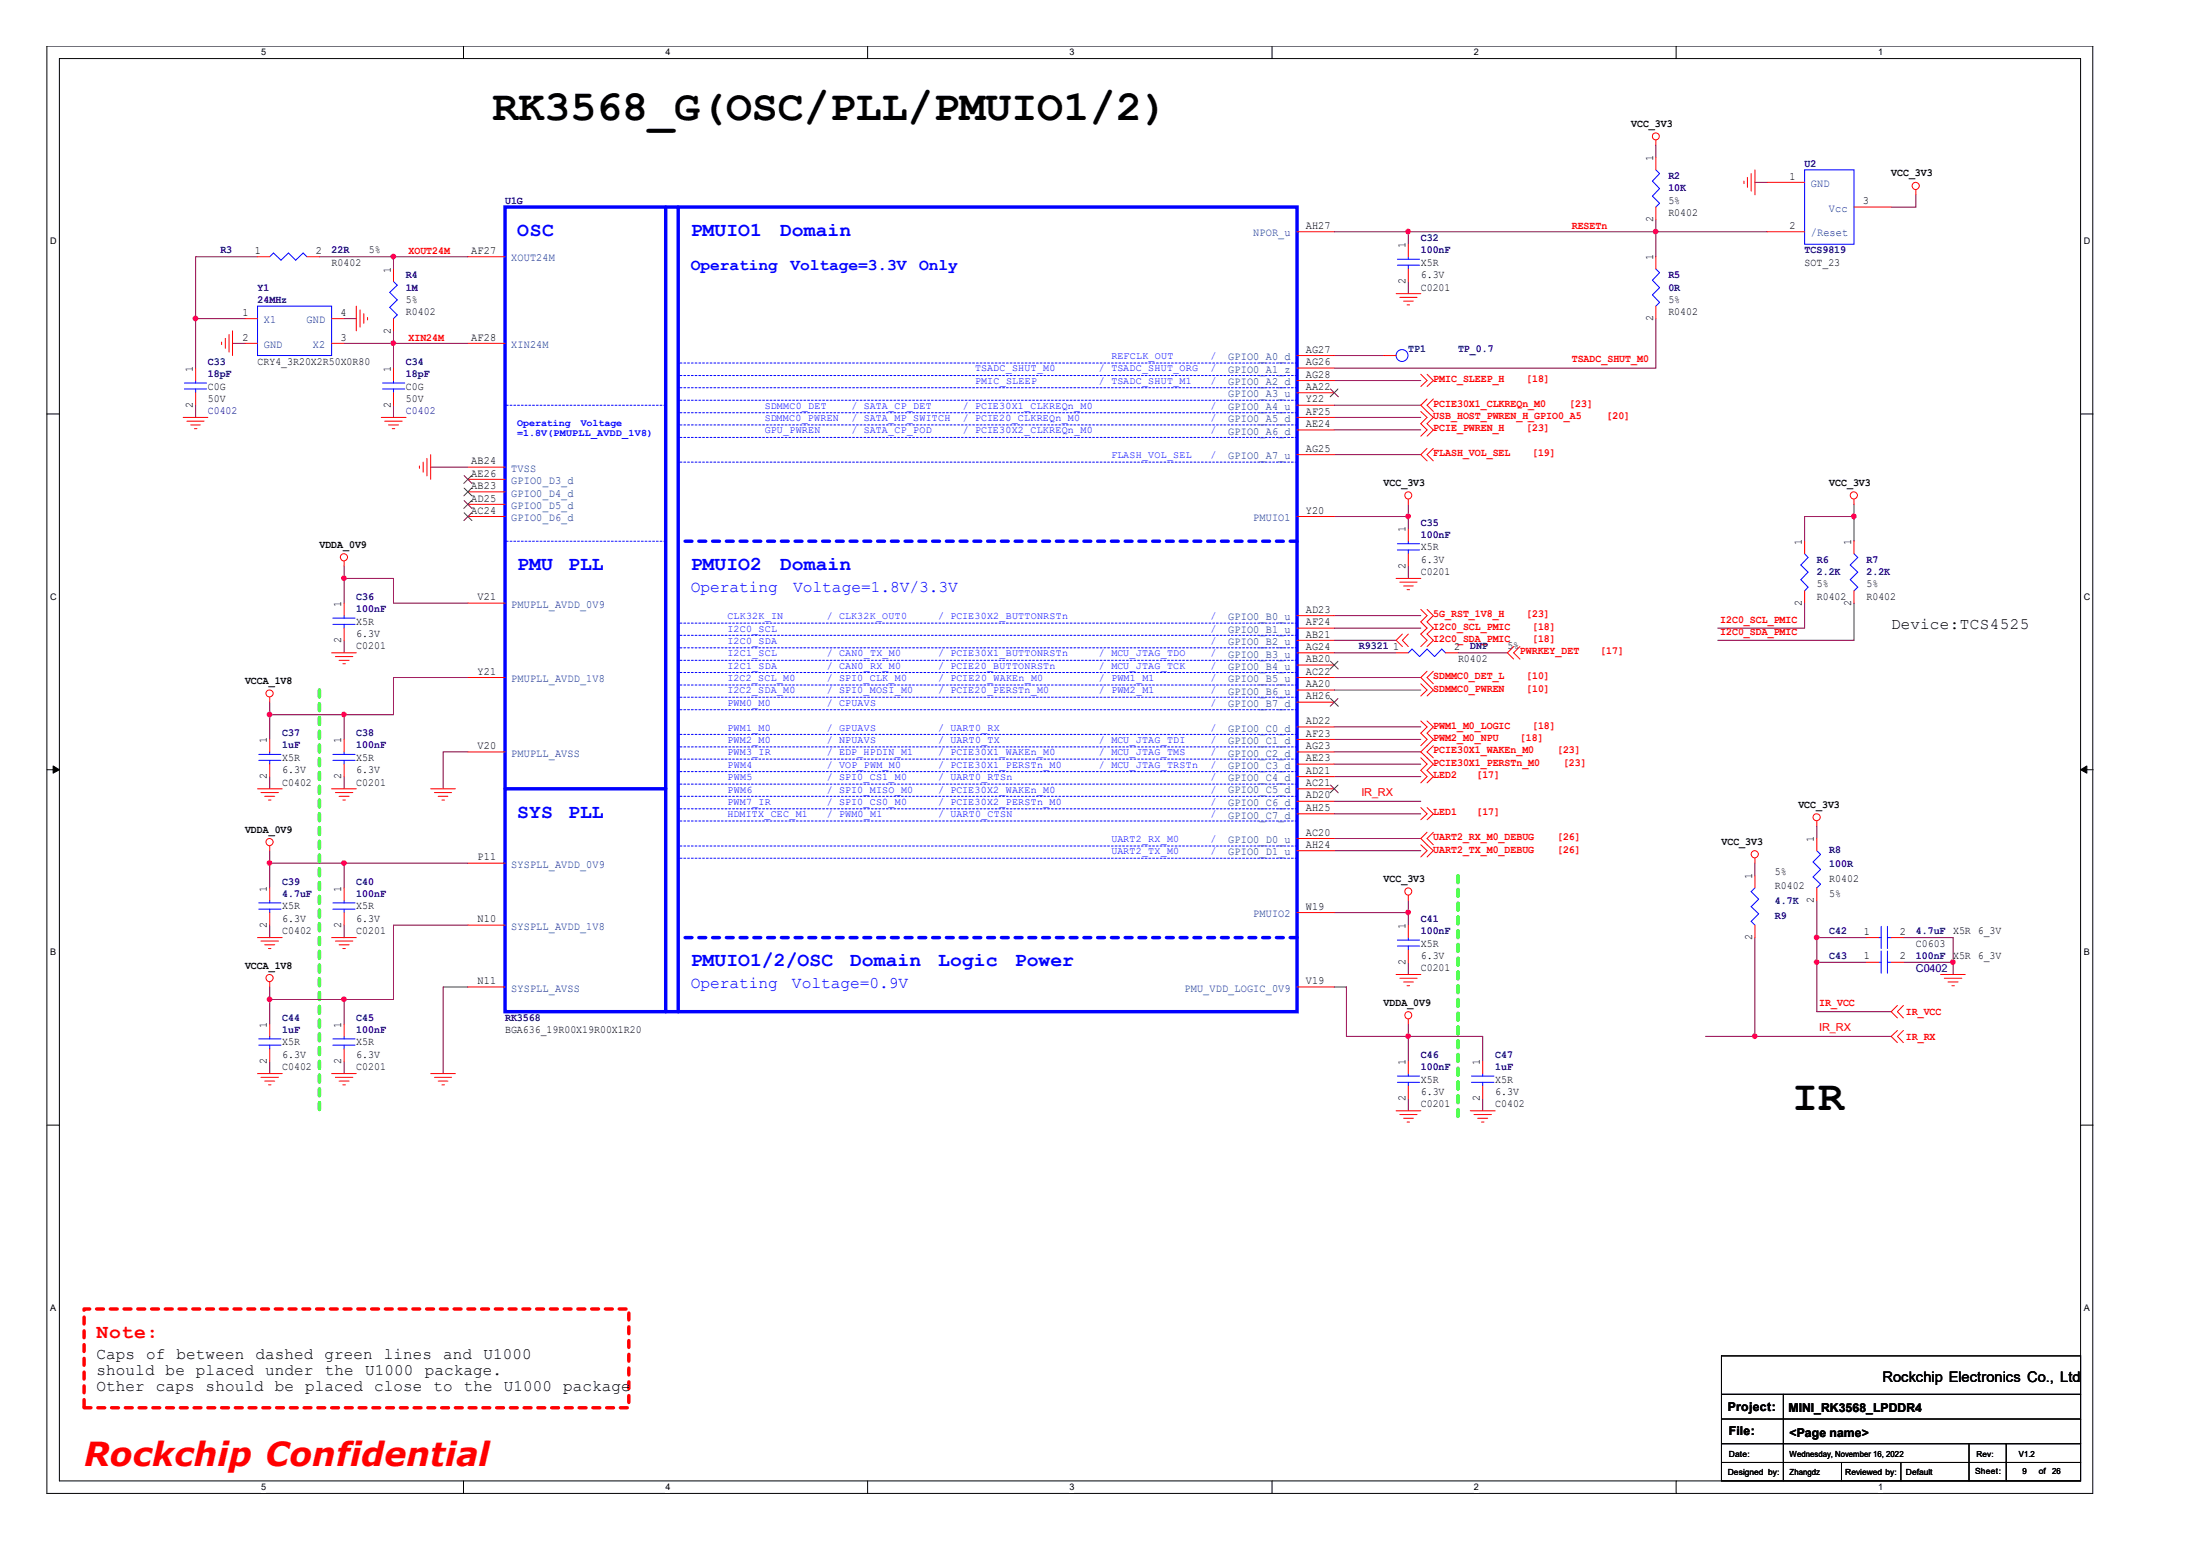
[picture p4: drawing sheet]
<svg xmlns="http://www.w3.org/2000/svg" width="297mm" height="210mm" viewBox="0 0 297 210" stroke-linecap="round" stroke-linejoin="round" font-family="sans-serif">
<path d="M6.3 6.2h277.2v196h-277.2zM8 7.9h273.8v192.6h-273.8z" fill="none" stroke="#000" stroke-width=".14"/>
<g fill="#fff">
<path d="M35.4 6.4h.6v1.4h-.6z"/>
<path d="M35.4 200.7h.6v1.4h-.6z"/>
</g>
<path d="M62.8 6.2v1.7M62.8 200.5v1.7" fill="none" stroke="#000" stroke-width=".14"/>
<g fill="#fff">
<path d="M90.1 6.4h.7v1.4h-.7z"/>
<path d="M90.1 200.7h.7v1.4h-.7z"/>
</g>
<path d="M117.5 6.2v1.7M117.5 200.5v1.7" fill="none" stroke="#000" stroke-width=".14"/>
<g fill="#fff">
<path d="M144.9 6.4h.6v1.4h-.6z"/>
<path d="M144.9 200.7h.6v1.4h-.6z"/>
</g>
<path d="M172.3 6.2v1.7M172.3 200.5v1.7" fill="none" stroke="#000" stroke-width=".14"/>
<g fill="#fff">
<path d="M199.6 6.4h.7v1.4h-.7z"/>
<path d="M199.6 200.7h.7v1.4h-.7z"/>
</g>
<path d="M227 6.2v1.7M227 200.5v1.7" fill="none" stroke="#000" stroke-width=".14"/>
<g fill="#fff">
<path d="M254.4 6.4h.6v1.4h-.6z"/>
<path d="M254.4 200.7h.6v1.4h-.6z"/>
<path d="M6.8 31.9h.8v1.4h-.8z"/>
<path d="M282.2 31.9h.9v1.4h-.9z"/>
<path d="M6.8 80.1h.8v1.4h-.8z"/>
<path d="M282.2 80.1h.9v1.4h-.9z"/>
</g>
<path d="M6.3 56.1h1.7M281.8 56.1h1.7" fill="none" stroke="#000" stroke-width=".14"/>
<g fill="#fff">
<path d="M6.8 128.2h.7v1.4h-.7z"/>
<path d="M282.2 128.2h.8v1.4h-.8z"/>
</g>
<path d="M6.3 104.2h1.7M281.8 104.2h1.7" fill="none" stroke="#000" stroke-width=".14"/>
<g fill="#000" stroke="#000" stroke-width=".14">
<path d="M7.2 103.7l.8 .5-.8 .5z" fill-rule="evenodd"/>
<path d="M281.8 104.2l.9-.5v1z" fill-rule="evenodd"/>
</g>
<g fill="#fff">
<path d="M6.8 176.4h.7v1.4h-.7z"/>
<path d="M282.2 176.4h.8v1.4h-.8z"/>
</g>
<path d="M6.3 152.4h1.7M281.8 152.4h1.7M233.2 183.6h48.6v16.9h-48.6zM233.2 188.8h48.6M233.2 192.2h48.6M233.2 195.5h48.6M233.2 198h48.6M241.6 188.8v11.7M249.4 198v2.5M257.5 198v2.5M266.7 195.5v5M271.7 195.5v5" fill="none" stroke="#000" stroke-width=".14"/>
<path d="M43.3 93.4v57M197.5 118.6v33.5" fill="none" stroke="#0f0" stroke-width=".47" stroke-dasharray=".9 .9"/>
<path d="M11.4 177.3h73.8v13.3h-73.8z" fill="none" stroke="#f00" stroke-width=".47" stroke-dasharray=".9 .9"/>
<g fill="none" stroke="#800040" stroke-width=".14">
<path d="M224.3 19.7v1.7M34.9 34.8h-8.4v15M43.3 34.8h20.1M53.3 34.8v1.6M180.7 31.4h58.7M190.8 31.4v1.7M190.8 38.1v1.7M224.3 29.7v5.1M237.7 24.7h1.7M259.5 26.4v1.6h-3.3M26.5 54.9v1.6M26.5 43.2h6.7"/>
<path d="M31.5 46.5h1.7M46.6 43.2h1.7M46.6 46.5h16.8M53.3 44.8v5M53.3 54.9v1.6M180.7 56.5h11.7M180.7 51.5h11.7M180.7 48.1h6.7M180.7 54.9h11.7M180.7 58.2h11.7M224.3 43.2v6.6h-43.6M46.6 78.3h6.7v3.4h10.1"/>
<path d="M46.6 76.7v5M58.3 63.3h5.1M180.7 69.9h10.1M180.7 61.6h11.7M190.8 68.3v3.3M190.8 76.7v1.6M251.1 69.9h-6.7v3.4M251.1 68.3v5M36.5 95.1v5M46.6 86.7v1.7M46.6 96.8v3.3M63.4 91.8h-10.1v5h-16.8"/>
<path d="M180.7 91.8h11.7M180.7 85.1h11.7M180.7 86.7h8.4M180.7 98.4h11.7M180.7 93.4h11.7M180.7 88.4h8.4M180.7 83.4h11.7M197.5 88.4h6.7M244.4 81.7v3.4h-11.7M251.1 81.7v5h-18.4M36.5 105.2v1.6M36.5 115.2v5"/>
<path d="M36.5 116.9h26.9M46.6 105.2v1.6M46.6 116.9v3.3M63.4 101.8h-3.4v5M180.7 101.8h11.7M180.7 115.2h11.7M180.7 113.6h11.7M180.7 100.1h11.7M180.7 105.2h11.7M180.7 108.5h11.7M180.7 103.5h11.7M180.7 110.2h11.7"/>
<path d="M237.7 116.9v1.7M246.1 111.9v1.7M36.5 125.3v1.7M36.5 133.7v5M46.6 125.3v1.7M46.6 135.4v3.3M63.4 125.3h-10.1v10.1h-16.8M63.4 133.7h-3.4v11.7M180.7 133.7h1.7v6.6h18.4v3.4M180.7 123.6h10.1M190.8 121.9v3.4M190.8 130.3v1.7"/>
<path d="M190.8 138.7v5M237.7 127v13.3M246.1 127h6.7M246.1 121.9v15.1h10.1M246.1 130.3h6.7M257.8 127h6.7v5M257.8 130.3h6.7M36.5 143.7v1.7M46.6 143.7v1.7M190.8 148.7v1.7M200.8 148.7v1.7M231 140.3h25.2"/>
</g>
<g fill="#f0f" stroke="#f0f" stroke-width=".14">
<circle cx="26.5" cy="43.1" r=".32"/>
<circle cx="53.3" cy="34.7" r=".32"/>
<circle cx="53.3" cy="46.5" r=".32"/>
<circle cx="46.6" cy="78.3" r=".32"/>
<circle cx="46.6" cy="96.8" r=".32"/>
<circle cx="36.5" cy="96.8" r=".32"/>
<circle cx="36.5" cy="116.9" r=".32"/>
<circle cx="46.6" cy="116.9" r=".32"/>
<circle cx="36.5" cy="135.3" r=".32"/>
<circle cx="46.6" cy="135.3" r=".32"/>
<circle cx="190.7" cy="123.6" r=".32"/>
<circle cx="190.7" cy="140.3" r=".32"/>
<circle cx="224.3" cy="31.4" r=".32"/>
<circle cx="190.7" cy="31.4" r=".32"/>
<circle cx="190.7" cy="69.9" r=".32"/>
<circle cx="251.1" cy="69.9" r=".32"/>
<circle cx="246.1" cy="130.3" r=".32"/>
<circle cx="246.1" cy="126.9" r=".32"/>
<circle cx="264.5" cy="130.3" r=".32"/>
<circle cx="237.7" cy="140.3" r=".32"/>
</g>
<g fill="none" stroke="#f00" stroke-width=".14">
<path d="M224.3 19v.7M34.9 34.8h1.6M41.6 34.8h1.7M53.3 36.4v1.7M63.4 34.8h5M175.7 31.4h5M189.1 39.8h3.3M190.8 33.1v1.7M190.8 36.4v1.7M224.3 21.4v1.6M224.3 28v1.7M224.3 34.8v1.6"/>
<path d="M236.2 24.5v.4M236.7 24v1.4M237.2 23.5v2.4M237.7 23v3.4M239.4 24.7h5M239.4 31.4h5M251.1 28h5.1M259.5 25.7v.7M24.8 56.5h3.4M25.3 57h2.3M25.8 57.5h1.3M26.3 58.1h.4"/>
<path d="M26.5 49.8v1.7M26.5 53.2v1.7M30 46.3v.4M30.5 45.8v1.4M31 45.3v2.4M31.5 44.8v3.3M33.2 46.5h1.7M33.2 43.2h1.7M44.9 46.5h1.7M44.9 43.2h1.7M48.3 41.5v3.3M48.8 42v2.3"/>
<path d="M49.3 42.5v1.3M49.8 43v.3M51.6 56.5h3.4M52.1 57h2.4M52.6 57.5h1.4M53.1 58.1h.4M53.3 43.2v1.6M53.3 49.8v1.7M53.3 53.2v1.7M63.4 46.5h5M175.7 56.5h5M175.7 48.1h5"/>
<path d="M175.7 49.8h5M175.7 51.5h5M175.7 53.2h5M175.7 54.9h5M175.7 58.2h5M187.4 48.1h1.7M189.6 40.3h2.3M190.1 40.8h1.3M190.6 41.3h.3M192.4 55.7l.9 .8-.9 .9 .9 .8-.9 .9M192.4 50.7l.9 .8-.9 .8M193.3 54l-.9 .9 1.7 1.6-.8 .9 .8 .8-.8 .9"/>
<path d="M193.3 50.7l.8 .8-.8 .8M194.1 54l-.8 .9 .8 .8M224.3 41.5v1.7M46.6 76v.7M56.8 63.1v.3M57.3 62.6v1.3M57.8 62.1v2.3M58.3 61.6v3.3M63.4 63.3h5M63.4 69.9h5M63.4 64.9h5M63.4 66.6h5"/>
<path d="M63.4 68.3h5M175.7 61.6h5M175.7 69.9h5M189.1 78.3h3.3M189.6 78.8h2.3M190.1 79.3h1.3M190.6 79.9h.3M190.8 67.6v.7M190.8 71.6v1.7M190.8 75v1.7M193.3 60.7l-.9 .9 .9 .8M194.1 60.7l-.8 .9 .8 .8"/>
<path d="M244.4 73.3v1.7M251.1 67.6v.7M251.1 73.3v1.7M36.5 94.4v.7M44.9 88.4h3.4M45.4 88.9h2.4M45.9 89.4h1.4M46.4 89.9h.4M46.6 81.7v1.7M46.6 85.1v1.6M63.4 81.7h5M63.4 91.8h5"/>
<path d="M175.7 88.4h5M175.7 91.8h5M175.7 83.4h5M175.7 85.1h5M175.7 86.7h5M175.7 90.1h5M175.7 93.4h5M175.7 95.1h5M175.7 98.4h5M189.1 88.4h1.7M189.9 85.9l-.8 .8 .8 .9M190.8 85.9l-.9 .8 .9 .9"/>
<path d="M192.4 82.5l.9 .9-.9 .8 .9 .9-.9 .8 .9 .8-.9 .9M192.4 97.6l.9 .8-.9 .9 .9 .8-.9 .9M192.4 92.6l.9 .8-.9 .8M193.3 82.5l.8 .9-.8 .8 .8 .9-.8 .8 .8 .8-.8 .9M193.3 97.6l.8 .8-.8 .9 .8 .8-1.7 1.7 1.7 1.7-.8 .8 .8 .9-.8 .8M193.3 90.9l-.9 .9 1.7 1.6-.8 .8M194.1 90.9l-.8 .9 .8 .8M195.8 88.4h1.7M205 87.6l-.8 .8 .8 .9M205.9 87.6l-.9 .8 .9 .9M244.4 80v1.7M251.1 80v1.7"/>
<path d="M34.9 106.8h3.3M35.3 107.3h2.4M35.9 107.8h1.3M36.4 108.3h.3M36.5 100.1v1.7M36.5 103.5v1.7M36.5 114.6v.6M44.9 106.8h3.4M45.4 107.3h2.4M45.9 107.8h1.4M46.4 108.3h.4M46.6 100.1v1.7"/>
<path d="M46.6 103.5v1.7M58.3 106.8h3.4M58.8 107.3h2.4M59.4 107.8h1.3M59.9 108.3h.3M63.4 101.8h5M63.4 116.9h5M175.7 106.8h5M175.7 101.8h5M175.7 100.1h5M175.7 103.5h5M175.7 105.2h5"/>
<path d="M175.7 108.5h5M175.7 110.2h5M175.7 113.6h5M175.7 115.2h5M192.4 114.4l.9 .8-.9 .8M192.4 102.6l.9 .9-.9 .8 .9 .9-.9 .8M192.4 109.4l.9 .8-.9 .8M193.3 112.7l-.9 .9 1.7 1.6-.8 .8M193.3 109.4l.8 .8-.8 .8M194.1 112.7l-.8 .9 .8 .8M194.1 101l-.8 .8 .8 .8M237.7 116.2v.7"/>
<path d="M237.7 118.6v1.6M246.1 111.2v.7M246.1 113.6v1.6M34.9 127h3.3M35.3 127.4h2.4M35.9 127.9h1.3M36.4 128.5h.3M36.5 120.2v1.7M36.5 123.6v1.7M36.5 133v.7M36.5 138.7v1.6M44.9 127h3.4"/>
<path d="M45.4 127.4h2.4M45.9 127.9h1.4M46.4 128.5h.4M46.6 120.2v1.7M46.6 123.6v1.7M46.6 138.7v1.6M63.4 125.3h5M63.4 133.7h5M175.7 133.7h5M175.7 123.6h5M189.1 132h3.3M189.6 132.5h2.3"/>
<path d="M190.1 133h1.3M190.6 133.5h.3M190.8 121.3v.6M190.8 125.3v1.7M190.8 128.6v1.7M190.8 138v.7M237.7 125.3v1.7M246.1 120.2v1.7M252.8 127h1.7M252.8 130.3h1.7M256.2 127h1.6M256.2 130.3h1.6"/>
<path d="M257 139.5l-.8 .8 .8 .9M257 136.2l-.8 .8 .8 .9M257.8 139.5l-.8 .8 .8 .9M257.8 136.2l-.8 .8 .8 .9M262.8 132h3.4M263.4 132.5h2.3M263.9 133h1.3M264.4 133.5h.3M34.9 145.4h3.3M35.3 145.9h2.4M35.9 146.4h1.3M36.4 146.9h.3"/>
<path d="M36.5 142v1.7M44.9 145.4h3.4M45.4 145.9h2.4M45.9 146.4h1.4M46.4 146.9h.4M46.6 142v1.7M58.3 145.4h3.4M58.8 145.9h2.4M59.4 146.4h1.3M59.9 146.9h.3M189.1 150.4h3.3M189.6 150.9h2.3"/>
<path d="M190.1 151.4h1.3M190.6 151.9h.3M190.8 143.7v1.7M190.8 147.1v1.6M199.1 150.4h3.4M199.6 150.9h2.4M200.2 151.4h1.3M200.7 151.9h.3M200.8 143.7v1.7M200.8 147.1v1.6"/>
<circle cx="224.3" cy="18.5" r=".47"/>
<circle cx="259.5" cy="25.2" r=".49"/>
<circle cx="46.6" cy="75.5" r=".49"/>
<circle cx="190.7" cy="67.1" r=".48"/>
<circle cx="251.1" cy="67.1" r=".49"/>
<circle cx="36.5" cy="93.9" r=".48"/>
<circle cx="36.5" cy="114" r=".49"/>
<circle cx="237.7" cy="115.7" r=".49"/>
<circle cx="246.1" cy="110.7" r=".48"/>
<circle cx="36.5" cy="132.4" r=".49"/>
<circle cx="190.7" cy="120.7" r=".48"/>
<circle cx="190.7" cy="137.5" r=".48"/>
</g>
<g fill="none" stroke="#00f" stroke-width=".14">
<path d="M36.5 34.8l.5-.5 1.1 .9 1-.9 .9 .9 1.1-.9 .5 .5M53.3 38.1l.5 .5-1 1 1 1-1 1 1 1-.5 .6M189.3 35.9h3M189.3 35.1h3M190.8 34.8v.3M190.8 35.9v.5M224.3 36.4l.5 .5-1 1 1 1.1-1 .9 1 1.1-.5 .5M224.3 23l.5 .5-1 1 1 1-1 1.1 1 .9-.5 .5M244.4 23h6.7v10.1h-6.7zM25 52.7h3M25 51.9h3M26.5 51.5v.4"/>
<path d="M26.5 52.7v.5M34.9 41.5h10v6.6h-10zM51.8 52.7h3M51.8 51.9h3M53.3 51.5v.4M53.3 52.7v.5M189.3 74.5h3M189.3 73.6h3M190.8 73.3v.3M190.8 74.5v.5M244.4 75l.5 .5-1 1 1 1-1 1 1 1-.5 .5M251.1 75l.5 .5-1 1 1 1-1 1 1 1-.5 .5"/>
<path d="M45.1 84.6h3M45.1 83.7h3M46.6 83.4v.3M46.6 84.6v.5M190.8 88.4l.5-.5 1 1 1-1 1 1 1-1 .5 .5M35.1 103h3M35.1 102.2h3M36.5 101.8v.4M36.5 103v.5M45.1 103h3M45.1 102.2h3M46.6 101.8v.4"/>
<path d="M46.6 103v.5M246.1 115.2l.5 .5-1 1 1 1-1 1.1 1 .9-.5 .5M35.1 123.1h3M35.1 122.3h3M36.5 121.9v.4M36.5 123.1v.5M45.1 123.1h3M45.1 122.3h3M46.6 121.9v.4M46.6 123.1v.5M189.3 128.1h3M189.3 127.3h3"/>
<path d="M190.8 127v.3M190.8 128.1v.5M237.7 120.2l-.5 .5 1 1.1-1 1 1 1-1 1 .5 .5M254.5 127h.3M254.5 130.3h.3M254.8 125.4v3.1M254.8 128.8v3M255.7 127h.5M255.7 125.4v3.1M255.7 128.8v3M255.7 130.3h.5M35.1 141.5h3"/>
<path d="M35.1 140.7h3M36.5 140.3v.4M36.5 141.5v.5M45.1 141.5h3M45.1 140.7h3M46.6 140.3v.4M46.6 141.5v.5M189.3 146.6h3M189.3 145.7h3M190.8 145.4v.3M190.8 146.6v.5M199.3 146.6h3.1"/>
<path d="M199.3 145.7h3.1M200.8 145.4v.3M200.8 146.6v.5"/>
<circle cx="189.9" cy="48.1" r=".81"/>
</g>
<path d="M68.4 28h107.3v109h-107.3zM90.2 28v109M91.9 28v109M68.4 106.8h21.8" fill="none" stroke="#00f" stroke-width=".47"/>
<path d="M175.7 73.3h-83.8M175.7 127h-83.8" fill="none" stroke="#00f" stroke-width=".47" stroke-dasharray=".9 .9"/>
<g fill="none" stroke="#00f" stroke-width=".14" stroke-dasharray=".3 .3">
<path d="M90.2 54.9h-21.8M175.7 59.2h-83.8M175.7 57.5h-83.8M175.7 55.9h-83.8M175.7 54.2h-83.8M175.7 52.5h-83.8M175.7 50.9h-83.8M175.7 49.2h-83.8M90.2 73.3h-21.8M175.7 62.6h-83.8M175.7 86h-83.8M175.7 99.5h-83.8"/>
<path d="M175.7 89.4h-83.8M175.7 87.7h-83.8M175.7 96.1h-83.8M175.7 92.8h-83.8M175.7 94.4h-83.8M175.7 91.1h-83.8M175.7 84.4h-83.8M175.7 107.8h-83.8M175.7 109.5h-83.8M175.7 114.6h-83.8M175.7 104.5h-83.8M175.7 116.2h-83.8"/>
<path d="M175.7 102.8h-83.8M175.7 111.2h-83.8M175.7 106.2h-83.8M175.7 101.1h-83.8"/>
</g>
<g fill="none" stroke="#804000" stroke-width=".14">
<path d="M180.2 52.7l1.1 1M181.2 52.7l-1 1M62.9 64.4l1 1.1M62.9 66.1l1 1.1M62.9 67.8l1 1M62.9 69.4l1 1.1M63.9 64.4l-1.1 1.1M63.9 66.1l-1.1 1.1M63.9 67.8l-1.1 1M63.9 69.4l-1.1 1.1M180.2 89.5l1.1 1.1M180.2 94.6l1.1 1"/>
<path d="M181.2 89.5l-1 1.1M181.2 94.6l-1 1M180.2 106.3l1.1 1.1M181.2 106.3l-1 1.1"/>
</g>
<g font-size="5.8">
<text x="66.7" y="16.2">RK3568_G(OSC/PLL/PMUIO1/2)</text>
<text x="242.7" y="150.3">IR</text>
</g>
<text font-size="4.5" fill="#f00" x="11.4" y="198.5">Rockchip Confidential</text>
<g font-size="2.7" fill="#00f">
<text x="70.1" y="32">OSC</text>
<text x="93.6" y="32">PMUIO1</text>
<text x="105.7" y="32">Domain</text>
<text x="70.1" y="77.2">PMU</text>
<text x="77" y="77.2">PLL</text>
<text x="93.6" y="77.2">PMUIO2</text>
<text x="105.7" y="77.2">Domain</text>
<text x="70.1" y="110.8">SYS</text>
<text x="77" y="110.8">PLL</text>
<text x="93.6" y="130.9">PMUIO1/2/OSC</text>
<text x="115.1" y="130.9">Domain</text>
<text x="127.1" y="130.9">Logic</text>
<text x="137.5" y="130.9">Power</text>
</g>
<text font-size="2.7" fill="#f00" x="13.1" y="181.2">Note:</text>
<g font-size="2.2" fill="#00f">
<text x="93.6" y="36.6">Operating</text>
<text x="107.1" y="36.6">Voltage=3.3V</text>
<text x="124.5" y="36.6">Only</text>
<text x="93.6" y="80.2">Operating</text>
<text x="107.4" y="80.2">Voltage=1.8V/3.3V</text>
<text x="93.6" y="133.8">Operating</text>
<text x="107.3" y="133.8">Voltage=0.9V</text>
</g>
<g font-size="2.2">
<text x="256.2" y="85.1">Device:TCS4525</text>
<text x="13.1" y="184">Caps of between dashed green lines and</text>
<text x="65.5" y="184">U1000</text>
<text x="13.1" y="186.2">should be placed under</text>
<text x="13.1" y="188.4">Other caps should be placed close to the U1000 package</text>
<text x="44" y="186.2">the</text>
<text x="49.4" y="186.2">U1000</text>
<text x="57.5" y="186.2">package.</text>
</g>
<text font-size="2" x="255" y="187.1">Rockchip Electronics Co., Ltd</text>
<g font-size="1.7">
<text x="234" y="191">Project:</text>
<text x="242.2" y="191.2">MINI_RK3568_LPDDR4</text>
<text x="234.2" y="194.4">File:</text>
<text x="242.4" y="194.5">&lt;Page name&gt;</text>
</g>
<g font-size="1.5">
<text x="220.9" y="17.2">VCC_3V3</text>
<text x="223.9" y="21.8" transform="rotate(-90 223.9 21.8)">1</text>
<text x="256.2" y="23.9">VCC_3V3</text>
<text x="226" y="29.3">R0402</text>
<text x="226" y="27.6">5%</text>
<text x="242.4" y="24.3">1</text>
<text x="252.3" y="27.7">3</text>
<text x="34.5" y="34.4">1</text>
<text x="42.8" y="34.4">2</text>
<text x="44.9" y="36">R0402</text>
<text x="50" y="34.3">5%</text>
<text x="63.8" y="34.4">AF27</text>
<text x="176.9" y="31">AH27</text>
<text x="190.4" y="33.6" transform="rotate(-90 190.4 33.6)">1</text>
<text x="192.4" y="36">X5R</text>
<text x="223.9" y="35.2" transform="rotate(-90 223.9 35.2)">1</text>
<text x="223.9" y="30.1" transform="rotate(-90 223.9 30.1)">2</text>
<text x="242.4" y="31">2</text>
<text x="244.4" y="36">SOT_23</text>
<text x="52.9" y="36.9" transform="rotate(-90 52.9 36.9)">1</text>
<text x="55" y="41">5%</text>
<text x="190.4" y="38.5" transform="rotate(-90 190.4 38.5)">2</text>
<text x="192.4" y="39.3">C0201</text>
<text x="192.4" y="37.6">6.3V</text>
<text x="226" y="41">5%</text>
<text x="32.9" y="42.8">1</text>
<text x="32.9" y="46.1">2</text>
<text x="46.1" y="46.1">3</text>
<text x="46.1" y="42.8">4</text>
<text x="52.9" y="45.2" transform="rotate(-90 52.9 45.2)">2</text>
<text x="55" y="42.7">R0402</text>
<text x="63.8" y="46.1">AF28</text>
<text x="176.9" y="47.8">AG27</text>
<text x="223.9" y="43.5" transform="rotate(-90 223.9 43.5)">2</text>
<text x="226" y="42.7">R0402</text>
<text x="26.1" y="50.3" transform="rotate(-90 26.1 50.3)">1</text>
<text x="28.2" y="52.8">C0G</text>
<text x="34.9" y="49.4">CRY4_3R20X2R50X0R80</text>
<text x="52.9" y="50.3" transform="rotate(-90 52.9 50.3)">1</text>
<text x="55" y="52.8">C0G</text>
<text x="176.9" y="49.5">AG26</text>
<text x="176.9" y="51.2">AG28</text>
<text x="176.9" y="52.8">AA22</text>
<text x="26.1" y="55.2" transform="rotate(-90 26.1 55.2)">2</text>
<text x="28.2" y="54.4">50V</text>
<text x="52.9" y="55.2" transform="rotate(-90 52.9 55.2)">2</text>
<text x="55" y="54.4">50V</text>
<text x="176.9" y="54.5">Y22</text>
<text x="176.9" y="56.1">AF25</text>
<text x="176.9" y="57.8">AE24</text>
<text x="63.8" y="62.9">AB24</text>
<text x="63.8" y="64.5">AE26</text>
<text x="176.9" y="61.2">AG25</text>
<text x="187.4" y="65.8">VCC_3V3</text>
<text x="247.8" y="65.8">VCC_3V3</text>
<text x="63.8" y="66.2">AB23</text>
<text x="63.8" y="67.9">AD25</text>
<text x="63.8" y="69.6">AC24</text>
<text x="176.9" y="69.6">Y20</text>
<text x="43.3" y="74.2">VDDA_0V9</text>
<text x="190.4" y="77" transform="rotate(-90 190.4 77)">2</text>
<text x="190.4" y="72.1" transform="rotate(-90 190.4 72.1)">1</text>
<text x="192.4" y="77.9">C0201</text>
<text x="192.4" y="74.5">X5R</text>
<text x="192.4" y="76.2">6.3V</text>
<text x="244.1" y="73.8" transform="rotate(-90 244.1 73.8)">1</text>
<text x="250.7" y="73.8" transform="rotate(-90 250.7 73.8)">1</text>
<text x="46.2" y="82.2" transform="rotate(-90 46.2 82.2)">1</text>
<text x="64.7" y="81.3">V21</text>
<text x="176.9" y="83">AD23</text>
<text x="244.1" y="82.1" transform="rotate(-90 244.1 82.1)">2</text>
<text x="246.1" y="81.3">R0402</text>
<text x="246.1" y="79.6">5%</text>
<text x="250.7" y="82.1" transform="rotate(-90 250.7 82.1)">2</text>
<text x="252.8" y="81.3">R0402</text>
<text x="252.8" y="79.6">5%</text>
<text x="46.2" y="87.1" transform="rotate(-90 46.2 87.1)">2</text>
<text x="48.3" y="87.9">C0201</text>
<text x="48.3" y="84.6">X5R</text>
<text x="48.3" y="86.3">6.3V</text>
<text x="176.9" y="84.7">AF24</text>
<text x="176.9" y="86.3">AB21</text>
<text x="176.9" y="88">AG24</text>
<text x="176.9" y="89.7">AB20</text>
<text x="188.7" y="88">1</text>
<text x="197" y="88">2</text>
<text x="197.5" y="89.6">R0402</text>
<text x="204.2" y="87.9">5%</text>
<text x="33.2" y="92.6">VCCA_1V8</text>
<text x="64.7" y="91.4">Y21</text>
<text x="176.9" y="91.4">AC22</text>
<text x="176.9" y="93.1">AA20</text>
<text x="176.9" y="94.7">AH26</text>
<text x="36.2" y="100.6" transform="rotate(-90 36.2 100.6)">1</text>
<text x="46.2" y="100.6" transform="rotate(-90 46.2 100.6)">1</text>
<text x="64.7" y="101.4">V20</text>
<text x="176.9" y="98.1">AD22</text>
<text x="176.9" y="99.8">AF23</text>
<text x="176.9" y="101.4">AG23</text>
<text x="36.2" y="105.5" transform="rotate(-90 36.2 105.5)">2</text>
<text x="38.2" y="106.4">C0402</text>
<text x="38.2" y="103.1">X5R</text>
<text x="38.2" y="104.7">6.3V</text>
<text x="46.2" y="105.5" transform="rotate(-90 46.2 105.5)">2</text>
<text x="48.3" y="106.4">C0201</text>
<text x="48.3" y="103.1">X5R</text>
<text x="48.3" y="104.7">6.3V</text>
<text x="176.9" y="103.1">AE23</text>
<text x="176.9" y="104.8">AD21</text>
<text x="176.9" y="106.4">AC21</text>
<text x="33.2" y="112.7">VDDA_0V9</text>
<text x="176.9" y="108.1">AD20</text>
<text x="176.9" y="109.8">AH25</text>
<text x="176.9" y="113.2">AC20</text>
<text x="243.6" y="109.4">VCC_3V3</text>
<text x="64.7" y="116.5">P11</text>
<text x="176.9" y="114.8">AH24</text>
<text x="187.4" y="119.5">VCC_3V3</text>
<text x="233.2" y="114.4">VCC_3V3</text>
<text x="237.3" y="119.1" transform="rotate(-90 237.3 119.1)">1</text>
<text x="240.4" y="118.5">5%</text>
<text x="245.7" y="114" transform="rotate(-90 245.7 114)">1</text>
<text x="247.8" y="119.5">R0402</text>
<text x="36.2" y="125.6" transform="rotate(-90 36.2 125.6)">2</text>
<text x="36.2" y="120.7" transform="rotate(-90 36.2 120.7)">1</text>
<text x="38.2" y="123.2">X5R</text>
<text x="38.2" y="124.8">6.3V</text>
<text x="46.2" y="125.6" transform="rotate(-90 46.2 125.6)">2</text>
<text x="46.2" y="120.7" transform="rotate(-90 46.2 120.7)">1</text>
<text x="48.3" y="123.2">X5R</text>
<text x="48.3" y="124.8">6.3V</text>
<text x="64.7" y="124.9">N10</text>
<text x="176.9" y="123.2">W19</text>
<text x="190.4" y="125.8" transform="rotate(-90 190.4 125.8)">1</text>
<text x="240.4" y="120.5">R0402</text>
<text x="245.7" y="122.3" transform="rotate(-90 245.7 122.3)">2</text>
<text x="247.8" y="121.5">5%</text>
<text x="33.2" y="131.2">VCCA_1V8</text>
<text x="38.2" y="126.5">C0402</text>
<text x="48.3" y="126.5">C0201</text>
<text x="190.4" y="130.7" transform="rotate(-90 190.4 130.7)">2</text>
<text x="192.4" y="131.5">C0201</text>
<text x="192.4" y="128.2">X5R</text>
<text x="192.4" y="129.9">6.3V</text>
<text x="237.3" y="127.3" transform="rotate(-90 237.3 127.3)">2</text>
<text x="252.4" y="126.6">1</text>
<text x="252.4" y="129.9">1</text>
<text x="257.3" y="126.6">2</text>
<text x="257.3" y="129.9">2</text>
<text x="259.5" y="128.2">C0603</text>
<text x="264.5" y="129.9">X5R 6_3V</text>
<text x="64.7" y="133.3">N11</text>
<text x="176.9" y="133.3">V19</text>
<text x="187.4" y="136.2">VDDA_0V9</text>
<text x="36.2" y="139.2" transform="rotate(-90 36.2 139.2)">1</text>
<text x="38.2" y="141.6">X5R</text>
<text x="38.2" y="143.3">6.3V</text>
<text x="46.2" y="139.2" transform="rotate(-90 46.2 139.2)">1</text>
<text x="48.3" y="141.6">X5R</text>
<text x="48.3" y="143.3">6.3V</text>
<text x="68.4" y="139.9">BGA636_19R00X19R00X1R20</text>
<text x="36.2" y="144.1" transform="rotate(-90 36.2 144.1)">2</text>
<text x="38.2" y="145">C0402</text>
<text x="46.2" y="144.1" transform="rotate(-90 46.2 144.1)">2</text>
<text x="48.3" y="145">C0201</text>
<text x="190.4" y="149.1" transform="rotate(-90 190.4 149.1)">2</text>
<text x="190.4" y="144.2" transform="rotate(-90 190.4 144.2)">1</text>
<text x="192.4" y="150">C0201</text>
<text x="192.4" y="146.6">X5R</text>
<text x="192.4" y="148.3">6.3V</text>
<text x="200.4" y="149.1" transform="rotate(-90 200.4 149.1)">2</text>
<text x="200.4" y="144.2" transform="rotate(-90 200.4 144.2)">1</text>
<text x="202.5" y="150">C0402</text>
<text x="202.5" y="146.6">X5R</text>
<text x="202.5" y="148.3">6.3V</text>
</g>
<g font-size="1.5" fill="#000080">
<text x="244.4" y="22.6">U2</text>
<text x="68.4" y="27.6">U1G</text>
<text x="226" y="24.2">R2</text>
<text x="226" y="25.9">10K</text>
<text x="29.8" y="34.3">R3</text>
<text x="44.9" y="34.3">22R</text>
<text x="192.4" y="32.6">C32</text>
<text x="192.4" y="34.3">100nF</text>
<text x="244.4" y="34.3">TCS9819</text>
<text x="34.9" y="39.3">Y1</text>
<text x="34.9" y="41">24MHz</text>
<text x="55" y="37.6">R4</text>
<text x="55" y="39.3">1M</text>
<text x="226" y="37.6">R5</text>
<text x="226" y="39.3">0R</text>
<text x="190.8" y="47.7">TP1</text>
<text x="197.5" y="47.7">TP_0.7</text>
<text x="28.2" y="49.4">C33</text>
<text x="28.2" y="51.1">18pF</text>
<text x="55" y="49.4">C34</text>
<text x="55" y="51.1">18pF</text>
<text x="28.2" y="56.1">C0402</text>
<text x="55" y="56.1">C0402</text>
<text x="192.4" y="71.2">C35</text>
<text x="192.4" y="72.9">100nF</text>
<text x="246.1" y="76.2">R6</text>
<text x="246.1" y="77.9">2.2K</text>
<text x="252.8" y="76.2">R7</text>
<text x="252.8" y="77.9">2.2K</text>
<text x="48.3" y="81.3">C36</text>
<text x="48.3" y="82.9">100nF</text>
<text x="184.1" y="87.9">R9321</text>
<text x="199.1" y="87.9">DNP</text>
<text x="38.2" y="99.7">C37</text>
<text x="38.2" y="101.4">1uF</text>
<text x="48.3" y="99.7">C38</text>
<text x="48.3" y="101.4">100nF</text>
<text x="38.2" y="119.8">C39</text>
<text x="48.3" y="119.8">C40</text>
<text x="247.8" y="115.5">R8</text>
<text x="247.8" y="117.4">100R</text>
<text x="38.2" y="121.5">4.7uF</text>
<text x="48.3" y="121.5">100nF</text>
<text x="192.4" y="124.8">C41</text>
<text x="240.4" y="124.5">R9</text>
<text x="240.4" y="122.5">4.7K</text>
<text x="192.4" y="126.5">100nF</text>
<text x="247.8" y="126.5">C42</text>
<text x="247.8" y="129.9">C43</text>
<text x="259.5" y="126.5">4.7uF X5R 6_3V</text>
<text x="259.5" y="129.9">100nF</text>
<text x="259.5" y="131.7">C0402</text>
<text x="38.2" y="138.2">C44</text>
<text x="38.2" y="139.9">1uF</text>
<text x="48.3" y="138.2">C45</text>
<text x="48.3" y="139.9">100nF</text>
<text x="68.4" y="138.2">RK3568</text>
<text x="192.4" y="143.3">C46</text>
<text x="202.5" y="143.3">C47</text>
<text x="192.4" y="145">100nF</text>
<text x="202.5" y="145">1uF</text>
</g>
<g font-size="1.5" fill="#004080">
<text x="245.3" y="25.3">GND</text>
<text x="247.7" y="28.7">Vcc</text>
<text x="69.3" y="35.4">XOUT24M</text>
<text x="169.8" y="32">NPOR_u</text>
<text x="245.3" y="32">/Reset</text>
<text x="35.7" y="43.8">X1</text>
<text x="35.7" y="47.1">GND</text>
<text x="41.5" y="43.8">GND</text>
<text x="42.4" y="47.1">X2</text>
<text x="69.3" y="47.1">XIN24M</text>
<text x="166.4" y="48.8">GPIO0_A0_d</text>
<text x="166.4" y="50.5">GPIO0_A1_z</text>
<text x="166.4" y="52.2">GPIO0_A2_d</text>
<text x="166.4" y="53.8">GPIO0_A3_u</text>
<text x="166.4" y="55.5">GPIO0_A4_u</text>
<text x="166.4" y="57.2">GPIO0_A5_d</text>
<text x="166.4" y="58.9">GPIO0_A6_d</text>
<text x="69.3" y="63.9">TVSS</text>
<text x="69.3" y="65.5">GPIO0_D3_d</text>
<text x="166.4" y="62.2">GPIO0_A7_u</text>
<text x="69.3" y="67.2">GPIO0_D4_d</text>
<text x="69.3" y="68.9">GPIO0_D5_d</text>
<text x="69.3" y="70.6">GPIO0_D6_d</text>
<text x="169.8" y="70.6">PMUIO1</text>
<text x="69.3" y="82.3">PMUPLL_AVDD_0V9</text>
<text x="166.4" y="84">GPIO0_B0_u</text>
<text x="166.4" y="85.7">GPIO0_B1_u</text>
<text x="166.4" y="87.3">GPIO0_B2_u</text>
<text x="166.4" y="89">GPIO0_B3_u</text>
<text x="69.3" y="92.4">PMUPLL_AVDD_1V8</text>
<text x="166.4" y="90.7">GPIO0_B4_u</text>
<text x="166.4" y="92.4">GPIO0_B5_u</text>
<text x="166.4" y="94.1">GPIO0_B6_u</text>
<text x="166.4" y="95.7">GPIO0_B7_d</text>
<text x="166.4" y="99.1">GPIO0_C0_d</text>
<text x="166.4" y="100.8">GPIO0_C1_d</text>
<text x="69.3" y="102.5">PMUPLL_AVSS</text>
<text x="166.4" y="102.5">GPIO0_C2_d</text>
<text x="166.4" y="104.1">GPIO0_C3_d</text>
<text x="166.4" y="105.8">GPIO0_C4_d</text>
<text x="166.4" y="107.5">GPIO0_C5_d</text>
<text x="166.4" y="109.1">GPIO0_C6_d</text>
<text x="166.4" y="110.8">GPIO0_C7_d</text>
<text x="69.3" y="117.5">SYSPLL_AVDD_0V9</text>
<text x="166.4" y="114.2">GPIO0_D0_u</text>
<text x="166.4" y="115.8">GPIO0_D1_u</text>
<text x="69.3" y="125.9">SYSPLL_AVDD_1V8</text>
<text x="169.8" y="124.2">PMUIO2</text>
<text x="69.3" y="134.3">SYSPLL_AVSS</text>
<text x="160.4" y="134.3">PMU_VDD_LOGIC_0V9</text>
</g>
<g font-size="1.5" fill="#f00">
<text x="55.3" y="34.4">XOUT24M</text>
<text x="212.9" y="31">RESETn</text>
<text x="55.3" y="46.2">XIN24M</text>
<text x="194.1" y="51.7">PMIC_SLEEP_H</text>
<text x="206.7" y="51.7">[18]</text>
<text x="212.9" y="49.1">TSADC_SHUT_M0</text>
<text x="194.1" y="56.8">USB_HOST_PWREN_H_GPIO0_A5</text>
<text x="194.1" y="55.1">PCIE30X1_CLKREQn_M0</text>
<text x="194.1" y="58.4">PCIE_PWREN_H</text>
<text x="206.7" y="58.4">[23]</text>
<text x="212.6" y="55.1">[23]</text>
<text x="217.6" y="56.8">[20]</text>
<text x="194.1" y="61.8">FLASH_VOL_SEL</text>
<text x="207.5" y="61.8">[19]</text>
<text x="194.1" y="83.6">5G_RST_1V8_H</text>
<text x="206.7" y="83.6">[23]</text>
<text x="194.1" y="85.3">I2C0_SCL_PMIC</text>
<text x="194.1" y="86.9">I2C0_SDA_PMIC</text>
<text x="205.9" y="88.6">PWRKEY_DET</text>
<text x="207.5" y="85.3">[18]</text>
<text x="207.5" y="86.9">[18]</text>
<text x="216.7" y="88.6">[17]</text>
<text x="233" y="84.3">I2C0_SCL_PMIC</text>
<text x="233" y="86">I2C0_SDA_PMIC</text>
<text x="194.1" y="92">SDMMC0_DET_L</text>
<text x="194.1" y="93.7">SDMMC0_PWREN</text>
<text x="206.7" y="92">[10]</text>
<text x="206.7" y="93.7">[10]</text>
<text x="194.1" y="100.3">PWM2_M0_NPU</text>
<text x="194.1" y="98.7">PWM1_M0_LOGIC</text>
<text x="205.9" y="100.3">[18]</text>
<text x="207.5" y="98.7">[18]</text>
<text x="184.4" y="107.8">IR_RX</text>
<text x="194.1" y="105.4">LED2</text>
<text x="194.1" y="102">PCIE30X1_WAKEn_M0</text>
<text x="194.1" y="103.7">PCIE30X1_PERSTn_M0</text>
<text x="200" y="105.4">[17]</text>
<text x="210.9" y="102">[23]</text>
<text x="211.7" y="103.7">[23]</text>
<text x="194.1" y="113.8">UART2_RX_M0_DEBUG</text>
<text x="194.1" y="110.4">LED1</text>
<text x="200" y="110.4">[17]</text>
<text x="210.9" y="113.8">[26]</text>
<text x="194.1" y="115.5">UART2_TX_M0_DEBUG</text>
<text x="210.9" y="115.5">[26]</text>
<text x="246.4" y="136.2">IR_VCC</text>
<text x="258.1" y="137.4">IR_VCC</text>
<text x="246.4" y="139.6">IR_RX</text>
<text x="258.1" y="140.8">IR_RX</text>
</g>
<g font-size="1.4" fill="#00f">
<text x="132.1" y="50.3">TSADC_SHUT_M0</text>
<text x="132.1" y="52">PMIC_SLEEP</text>
<text x="148.8" y="50.3">/ TSADC_SHUT_ORG</text>
<text x="148.8" y="52">/ TSADC_SHUT_M1</text>
<text x="150.5" y="48.7">REFCLK_OUT</text>
<text x="164" y="52">/</text>
<text x="164" y="50.3">/</text>
<text x="164" y="48.7">/</text>
<text x="70.1" y="57.6">Operating</text>
<text x="70.1" y="59">=1.8V(PMUPLL_AVDD_1V8)</text>
<text x="78.7" y="57.6">Voltage</text>
<text x="103.6" y="55.3">SDMMC0_DET</text>
<text x="103.6" y="57">SDMMC0_PWREN</text>
<text x="103.6" y="58.7">GPU_PWREN</text>
<text x="115.3" y="57">/ SATA_MP_SWITCH</text>
<text x="115.3" y="58.7">/ SATA_CP_POD</text>
<text x="115.3" y="55.3">/ SATA_CP_DET</text>
<text x="130.4" y="55.3">/ PCIE30X1_CLKREQn_M0</text>
<text x="130.4" y="57">/ PCIE20_CLKREQn_M0</text>
<text x="130.4" y="58.7">/ PCIE30X2_CLKREQn_M0</text>
<text x="164" y="55.3">/</text>
<text x="164" y="58.7">/</text>
<text x="164" y="57">/</text>
<text x="150.5" y="62">FLASH_VOL_SEL</text>
<text x="164" y="62">/</text>
<text x="98.6" y="83.8">CLK32K_IN</text>
<text x="112" y="83.8">/ CLK32K_OUT0</text>
<text x="127.1" y="83.8">/ PCIE30X2_BUTTONRSTn</text>
<text x="164" y="83.8">/</text>
<text x="98.6" y="88.9">I2C1_SCL</text>
<text x="98.6" y="87.2">I2C0_SDA</text>
<text x="98.6" y="85.5">I2C0_SCL</text>
<text x="112" y="88.9">/ CAN0_TX_M0</text>
<text x="127.1" y="88.9">/ PCIE30X1_BUTTONRSTn</text>
<text x="148.8" y="88.9">/ MCU_JTAG_TDO</text>
<text x="164" y="88.9">/</text>
<text x="164" y="87.2">/</text>
<text x="164" y="85.5">/</text>
<text x="98.6" y="92.2">I2C2_SCL_M0</text>
<text x="98.6" y="95.6">PWM0_M0</text>
<text x="98.6" y="90.6">I2C1_SDA</text>
<text x="98.6" y="93.9">I2C2_SDA_M0</text>
<text x="112" y="92.2">/ SPI0_CLK_M0</text>
<text x="112" y="95.6">/ CPUAVS</text>
<text x="112" y="93.9">/ SPI0_MOSI_M0</text>
<text x="112" y="90.6">/ CAN0_RX_M0</text>
<text x="127.1" y="93.9">/ PCIE20_PERSTn_M0</text>
<text x="127.1" y="90.6">/ PCIE20_BUTTONRSTn</text>
<text x="127.1" y="92.2">/ PCIE20_WAKEn_M0</text>
<text x="148.8" y="90.6">/ MCU_JTAG_TCK</text>
<text x="148.8" y="93.9">/ PWM2_M1</text>
<text x="148.8" y="92.2">/ PWM1_M1</text>
<text x="164" y="92.2">/</text>
<text x="164" y="93.9">/</text>
<text x="164" y="95.6">/</text>
<text x="164" y="90.6">/</text>
<text x="98.6" y="98.9">PWM1_M0</text>
<text x="98.6" y="100.6">PWM2_M0</text>
<text x="112" y="100.6">/ NPUAVS</text>
<text x="112" y="98.9">/ GPUAVS</text>
<text x="127.1" y="100.6">/ UART0_TX</text>
<text x="127.1" y="98.9">/ UART0_RX</text>
<text x="148.8" y="100.6">/ MCU_JTAG_TDI</text>
<text x="164" y="98.9">/</text>
<text x="164" y="100.6">/</text>
<text x="98.6" y="103.9">PWM4</text>
<text x="98.6" y="102.3">PWM3_IR</text>
<text x="98.6" y="105.6">PWM5</text>
<text x="98.6" y="107.3">PWM6</text>
<text x="112" y="105.6">/ SPI0_CS1_M0</text>
<text x="112" y="102.3">/ EDP_HPDIN_M1</text>
<text x="112" y="103.9">/ VOP_PWM_M0</text>
<text x="112" y="107.3">/ SPI0_MISO_M0</text>
<text x="127.1" y="105.6">/ UART0_RTSn</text>
<text x="127.1" y="102.3">/ PCIE30X1_WAKEn_M0</text>
<text x="127.1" y="103.9">/ PCIE30X1_PERSTn_M0</text>
<text x="127.1" y="107.3">/ PCIE30X2_WAKEn_M0</text>
<text x="148.8" y="102.3">/ MCU_JTAG_TMS</text>
<text x="148.8" y="103.9">/ MCU_JTAG_TRSTn</text>
<text x="164" y="102.3">/</text>
<text x="164" y="103.9">/</text>
<text x="164" y="107.3">/</text>
<text x="164" y="105.6">/</text>
<text x="98.6" y="110.7">HDMITX_CEC_M1</text>
<text x="98.6" y="109">PWM7_IR</text>
<text x="112" y="110.7">/ PWM0_M1</text>
<text x="112" y="109">/ SPI0_CS0_M0</text>
<text x="127.1" y="110.7">/ UART0_CTSN</text>
<text x="127.1" y="109">/ PCIE30X2_PERSTn_M0</text>
<text x="164" y="110.7">/</text>
<text x="164" y="109">/</text>
<text x="150.5" y="114">UART2_RX_M0</text>
<text x="150.5" y="115.7">UART2_TX_M0</text>
<text x="164" y="114">/</text>
<text x="164" y="115.7">/</text>
</g>
<g font-size="1.2">
<text x="35.4" y="7.5">5</text>
<text x="90.1" y="7.5">4</text>
<text x="144.9" y="7.5">3</text>
<text x="199.6" y="7.5">2</text>
<text x="254.4" y="7.5">1</text>
<text x="6.8" y="33.1">D</text>
<text x="282.2" y="33.1">D</text>
<text x="6.8" y="81.2">C</text>
<text x="282.2" y="81.2">C</text>
<text x="6.8" y="129.4">B</text>
<text x="282.2" y="129.4">B</text>
<text x="6.8" y="177.5">A</text>
<text x="282.2" y="177.5">A</text>
<text x="35.4" y="201.8">5</text>
<text x="90.1" y="201.8">4</text>
<text x="144.9" y="201.8">3</text>
<text x="199.6" y="201.8">2</text>
<text x="254.4" y="201.8">1</text>
</g>
<g font-size="1.1">
<text x="234.2" y="197.3">Date:</text>
<text x="242.4" y="197.3">Wednesday, November 16, 2022</text>
<text x="267.7" y="197.2">Rev:</text>
<text x="273.4" y="197.3">V1.2</text>
<text x="234" y="199.8">Designed by:</text>
<text x="242.4" y="199.8">Zhangdz</text>
<text x="249.9" y="199.8">Reviewed by:</text>
<text x="258.1" y="199.8">Default</text>
<text x="267.5" y="199.7">Sheet:</text>
<text x="273.9" y="199.7">9</text>
<text x="276.1" y="199.7">of</text>
<text x="278" y="199.7">26</text>
</g>
</svg>
